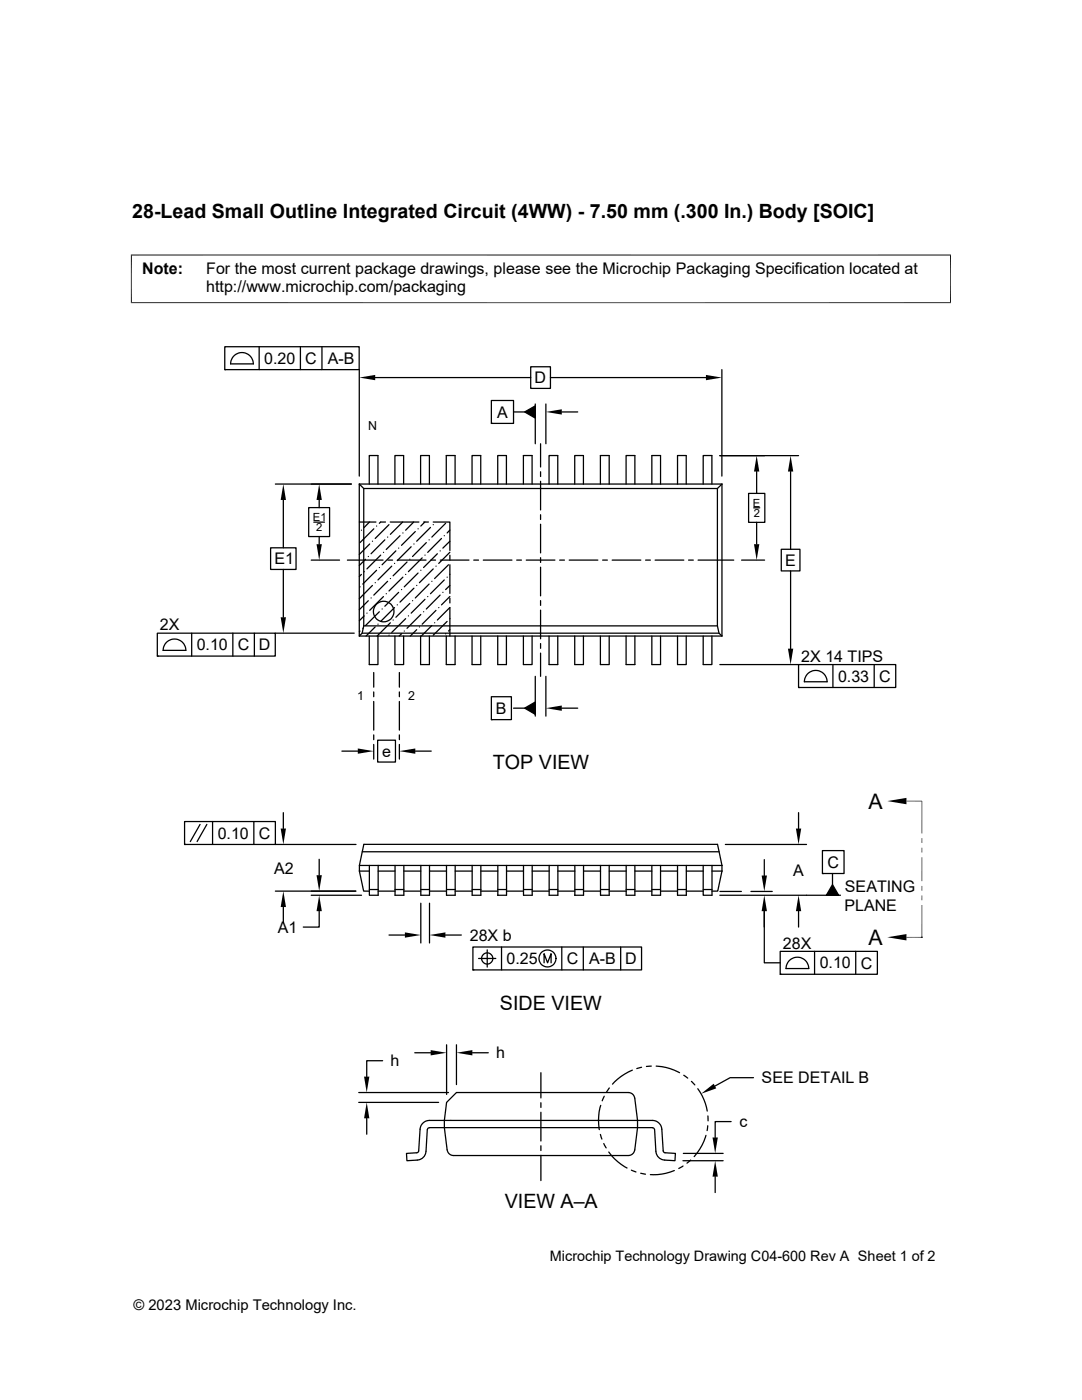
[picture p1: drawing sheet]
<svg xmlns="http://www.w3.org/2000/svg" width="216mm" height="279mm" viewBox="0 0 216 279" stroke-linecap="round" stroke-linejoin="round" font-family="sans-serif">
<g fill="none" stroke="#000" stroke-width=".25">
<path d="M44.9 69.2h26.8v4.6h-26.8zM44.9 73.8h.1M50.5 72.6a2.26 2.26 0 0 0-2.2-2.2 2.26 2.26 0 0 0-2.3 2.2h4.6M51.7 69.2v4.6M59.9 69.2v4.6M64.2 69.2v4.6M71.7 73.8v21.2M74.9 75.4h31M98 79.9h4.5v4.6h-4.5zM105.9 73.2h3.9v4.3h-3.9zM109.8 75.4h31.1M144 73.8v21.2"/>
<path d="M56.5 99.8v9.5M63.7 99.8v1.5M70.1 96.6h-15.2M71.7 96.6h72.4M71.7 96.6l.9 .9M71.7 96.6v30.3M72.6 97.5h70.6M72.6 97.5v27.4M73.7 96.6v-5.7h1.7v5.7M78.8 96.6v-5.7h1.7v5.7M83.9 96.6v-5.7h1.8v5.7M89 96.6v-5.7h1.8v5.7"/>
<path d="M94.2 96.6v-5.7h1.7v5.7M98 84.5h.1M99.3 96.6v-5.7h1.7v5.7M102.5 82.2h2.2M104.4 96.6v-5.7h1.8v5.7M104.7 82.2l2.1-1.2v2.4zM106.8 80.6v8M107.9 88.6v4.6M107.9 94.1v1M107.9 96.1v5.7M108.9 80.6v8M109.6 96.6v-5.7h1.7v5.7"/>
<path d="M112.1 82.2h3.2M114.7 96.6v-5.7h1.7v5.7M119.8 96.6v-5.7h1.8v5.7M124.9 96.6v-5.7h1.8v5.7M130.1 96.6v-5.7h1.7v5.7M135.2 96.6v-5.7h1.7v5.7M140.3 96.6v-5.7h1.7v5.7M143.2 97.5v27.4M144.1 96.6l-.9 .9M144.1 96.6v30.3M149.4 98.5h3.2v5.7h-3.2zM151 94.1v4.4"/>
<path d="M157.8 94.1v15.5M159.3 90.9h-15.7M54 109.3h5.1v4.3h-5.1zM56.5 113.6v9.6M61.6 101.3h4.2v5.8h-4.2zM62.1 111.8h5.7M62.6 104.2h2.1M63.7 107.1v1.5M69.3 111.8h7.1M71.7 104.2h3.3M71.8 117.1h.1M72.1 105.8h.1"/>
<path d="M72.1 114.6l-.4 .5M72.7 114.1h.1M72.9 111.6l-1.2 1.3M73.5 119.9l-1.8 1.8M73.5 111.1h.1M73.7 104.2l-1 1.1M73.8 108.6l-2.1 2.1M74 119.3h.1M74.3 116.8l-2.6 2.7M74.3 108h.1M74.6 105.5l-2.8 2.8M74.9 116.3h.1"/>
<path d="M75.1 113.8l-2.7 2.8M75.1 105h.1M75.7 113.3h.1M75.9 104.2l-.2 .2M76 110.8l-2.8 2.7M76 104.2h.9M76.5 119.1l-2.7 2.7M76.5 110.2h.1M76.8 107.7l-2.8 2.8M77.1 118.5h.1M77.3 116l-2.7 2.8M77.3 107.2h.1"/>
<path d="M77.4 111.8h.9M77.6 104.7l-2.7 2.8M77.9 104.2h5.7M77.9 115.5h.1M78.2 113l-2.8 2.7M78.7 112.4h.1M79 109.9l-2.8 2.8M79.3 111.8h5.7M79.5 118.2l-2.7 2.8M79.5 109.4h.1M79.8 106.9l-2.7 2.8M80.1 117.7h.1"/>
<path d="M80.3 104.2l-2.4 2.4M80.4 115.2l-2.8 2.7M80.4 106.4h.1M80.9 114.6h.1M81.2 112.2l-2.8 2.7M81.8 111.6h.1M82 109.1l-2.7 2.8M82.3 119.9h.1M82.5 104.2l-1.6 1.6M82.6 117.4l-2.8 2.8M82.6 108.6h.1M82.9 106.1l-2.8 2.7"/>
<path d="M83.1 116.8h.1M83.4 114.4l-2.7 2.7M83.4 105.5h.1M84 113.8h.1M84.2 111.3l-2.7 2.8M84.5 104.2h1M84.8 104.2l-.8 .8M84.8 119.6l-2.8 2.8M84.8 110.8h.1M85.1 108.3l-2.8 2.8M85.3 119.1h.1M85.6 116.6l-2.7 2.7"/>
<path d="M85.6 107.7h.1M85.9 105.3l-2.8 2.7M86 111.8h.9M86.2 116h.1M86.4 113.5l-2.7 2.8M86.4 104.7h.1M86.4 104.2h3.4v5.7M87 113h.1M87.3 110.5l-2.8 2.8M87.8 118.8l-2.7 2.7M87.8 109.9h.1M87.9 111.8h5.7"/>
<path d="M88.1 107.5l-2.8 2.7M88.4 118.2h.1M88.6 115.7l-2.7 2.8M88.6 106.9h.1M88.9 104.4l-2.7 2.8M89.2 115.2h.1M89.5 112.7l-2.8 2.8M89.8 116.8l-.9 .9M89.8 119l-1.7 1.7M89.8 110.2l-2.3 2.2M89.8 108l-1.4 1.4M89.8 105.8l-.6 .6"/>
<path d="M89.8 110.8v1M89.8 112.7v5.7M89.8 119.4v.9M94.5 111.8h1M96.4 111.8h5.8M103.1 111.8h1M105 111.8h5.7M107.9 102.7v1M107.9 104.6v5.7M107.9 111.3v.9M107.9 113.2v5.7M107.9 119.9v.9"/>
<path d="M111.7 111.8h.9M113.6 111.8h5.7M120.2 111.8h1M122.2 111.8h5.7M128.8 111.8h1M130.7 111.8h5.7M137.4 111.8h.9M139.3 111.8h7.1M148 111.8h4.6M150.4 101.3h1.2M151 104.2v4.4M155.9 109.6h3.7v4.3h-3.7z"/>
<path d="M157.8 113.9v15.6M31.4 126.4h23.5v4.5h-23.5zM31.4 130.9h.1M32.5 129.8h4.6M32.6 129.8a2.26 2.26 0 0 1 2.2-2.3 2.26 2.26 0 0 1 2.3 2.3M38.2 126.4v4.5M46.5 126.4v4.5M50.8 126.4v4.5M54.9 126.4h15.8M71.7 126.9h72.4M71.8 125.9l-.1 .2M72.3 126.4h71.2"/>
<path d="M72.4 125.4h.1M72.6 124.9h70.6M72.6 124.9l-.3 1.5-.6 .5M72.7 122.9l-1 1M73.2 122.4h.1M73.7 126.9v5.7h1.7v-5.7M74.6 134.2v2.9M74.6 138.1v.9M74.6 140v5.7M74.9 125.1l-1.9 1.8M75.4 124.6h.1M75.7 122.1l-2.8 2.7"/>
<path d="M76.2 121.5h.1M77.6 126.8h.1M77.9 124.3l-2.7 2.6M78.4 123.7h.1M78.7 121.3l-2.7 2.7M78.8 126.9v5.7h1.7v-5.7M79.3 120.7h.1M79.7 134.2v2.9M79.7 138.1v.9M79.7 140v5.7M80.1 126.5l-.4 .4M80.7 125.9h.1"/>
<path d="M80.9 123.5l-2.7 2.7M81.5 122.9h.1M81.8 120.4l-2.8 2.8M83.1 125.7l-1.2 1.2M83.7 125.1h.1M83.9 126.9v5.7h1.8v-5.7M84 122.6l-2.8 2.8M84.5 122.1h.1M86.2 124.8l-2.1 2.1M86.7 124.3h.1M87 121.8l-2.8 2.8M87.5 121.3h.1"/>
<path d="M88.9 126.5h.1M89 126.9v5.7h1.8v-5.7M89.2 124l-2.8 2.8M89.8 121.2l-2.5 2.5M89.8 123.5h.1M89.8 125.7l-.3 .2M89.8 121.3v5.6M94.2 126.9v5.7h1.7v-5.7M98 139h4v4.6h-4zM99.3 126.9v5.7h1.7v-5.7M104.4 126.9v5.7h1.8v-5.7M106.8 135v7.9"/>
<path d="M107.9 121.8v5.7M107.9 128.4v1M107.9 130.3v4.7M108.9 135v7.9M109.6 126.9v5.7h1.7v-5.7M114.7 126.9v5.7h1.7v-5.7M119.8 126.9v5.7h1.8v-5.7M124.9 126.9v5.7h1.8v-5.7M130.1 126.9v5.7h1.7v-5.7M136.9 126.9v5.7h-1.7v-5.7M142 126.9v5.7h-1.7v-5.7M143.2 124.9l.3 1.5 .6 .5"/>
<path d="M143.6 132.6h15.7M159.3 132.6h19.4v4.6h-19.4zM159.3 137.2h.1M160.5 136.1h4.6M160.5 136.1a2.26 2.26 0 0 1 2.3-2.3 2.26 2.26 0 0 1 2.2 2.3M166.2 132.6v4.6M174.4 132.6v4.6M68.2 149.9h3.2M74.6 146.7v.9M74.6 148.6v2.9M75.4 147.7h3.5v4.4h-3.5zM79.7 146.7v.9"/>
<path d="M79.7 148.6v2.9M82.9 149.9h3.1M98 143.6h.1M102.5 141.3h2.2M104.7 141.3l2.1-1.2v2.5zM112.1 141.3h3.2M36.8 164h18.1v4.5h-18.1zM36.8 168.5h.1M39.9 164.5l-1.9 3.5M41.3 164.5l-2 3.5M42.4 164v4.5M50.7 164v4.5"/>
<path d="M54.9 168.5h16.1M54.9 177.8h16.1M56.5 162.2v3.2M62.1 178.7h10M63.7 171.5v3.2M71.7 172.7l.9-4.2h70.6l.9 4.2M71.7 173.8l.9 4h1.1M71.7 173.8h2M72.3 170h71.2M73.7 172.7v6h1.8v-6M73.7 177.5h1.8M75.5 173.8h3.3"/>
<path d="M75.5 177.8h3.3M78.8 172.7v6h1.8v-6M78.8 177.5h1.8M80.6 173.8h3.4M80.6 177.8h3.4M84 172.7v6h1.7v-6M84 177.5h1.7M85.7 173.8h3.4M85.7 177.8h3.4M89.1 172.7v6h1.7v-6M89.1 177.5h1.7M90.8 173.8h3.4"/>
<path d="M90.8 177.8h3.4M94.2 177.5h1.7M94.2 172.7v6h1.7v-6M95.9 173.8h3.4M95.9 177.8h3.4M99.3 177.5h1.8M99.3 172.7v6h1.8v-6M101.1 173.8h3.4M101.1 177.8h3.4M104.5 172.7v6h1.7v-6M104.5 177.5h1.7M106.2 173.8h3.4"/>
<path d="M106.2 177.8h3.4M109.6 177.5h1.7M109.6 172.7v6h1.7v-6M111.3 173.8h3.4M111.3 177.8h3.4M114.7 172.7v6h1.7v-6M114.7 177.5h1.7M116.4 173.8h3.4M116.4 177.8h3.4M119.8 172.7v6h1.8v-6M119.8 177.5h1.8M121.6 173.8h3.3"/>
<path d="M121.6 177.8h3.3M124.9 177.5h1.8M124.9 172.7v6h1.8v-6M126.7 173.8h3.4M126.7 177.8h3.4M130.1 177.5h1.7M130.1 172.7v6h1.7v-6M131.8 173.8h3.4M131.8 177.8h3.4M135.2 177.5h1.7M135.2 172.7v6h1.7v-6M136.9 173.8h3.4"/>
<path d="M136.9 177.8h3.4M140.3 177.5h1.8M140.3 172.7v6h1.8v-6M142.1 173.8h2M143.6 178.7h24.1M143.7 177.9h4.2M144.1 173.8l-.9 4h-1.1M144.1 172.7v1.1M144.1 172.7h-72.4v1.1M144.7 168.5h16.2M149.8 177.9h4.3M152.5 171.6v3.1"/>
<path d="M159.3 162.2v3.2M164.1 169.8h4.3v4.5h-4.3zM164.1 174.3h.1M166.1 176.6l1.2 2.1h-2.4zM166.1 174.3v2.3M56.5 181v3.2M63.7 181.8v3.2h-3.2M77.6 186.6h3.2M84 180.3v7.9M85.7 180.3v7.9M88.9 186.6h3.2M94.4 189h33.6v4.6h-33.6z"/>
<path d="M94.4 193.6h.1M95.5 191.3h3.4M97.2 189.6v3.4M100.1 189v4.6M108.6 192.2v-1.9l.7 1.9 .7-1.9v1.9M112.1 189v4.6M116.4 189v4.6M123.8 189v4.6M152.5 185v-3.2v10.4h3.2M155.7 189.9h19.4v4.5h-19.4zM155.7 194.4h.1M157.6 191.6a2.27 2.27 0 0 1 2.4-.4 2.27 2.27 0 0 1 1.4 2.1h-4.6l.3-.9z"/>
<path d="M159.3 181.8v3.2M162.5 189.9v4.5M170.8 189.9v4.5M184 187h.1M71.6 218h17.9M76.3 211.7h-3.1v3.2M82.8 210.1h3.1M89.1 208.5v9.9M91.1 208.5v8M91.1 218h34.3a1.31 1.31 0 0 1 1.3 1.2 22.9 22.9 0 0 1-.2 10.7l-.5 .5-.6 .2h-34.9a1.31 1.31 0 0 1-1.3-1.1l-.5-4.5v-1.4l.4-3.6zM94.3 210.1h3.1M107.9 214.1v5"/>
<path d="M120.6 218.8l-.4 .9M121.6 217.1l-.6 .8M126.2 213.6l-2.3 1.2-1.7 1.6M128 213l-.9 .3M130 212.8h-1M130.9 212.8l2 .2 2.7 1.1M136.4 214.6l.8 .6M138 215.8l.6 .7M139.2 217.3l1.3 2.2 .6 2.2M150.3 215.1h-4.6l-3 1.6M71.6 220h15.9M73.2 223.2v3.2"/>
<path d="M85.7 225.1l-.3 .1-.1 .2M85.7 225h44.5M107.9 220.1v.9M107.9 222v5.7M107.9 228.7v.9M107.9 230.6v5M119.8 226.4l.3 .9M119.9 220.6l-.4 2.1 .1 2.7M120.5 228.2l.4 .9M121.5 229.9l1.8 1.9 1.8 1.3M126 233.5l.9 .4M127.8 234.1l1 .2"/>
<path d="M130.2 225.1l.3 .1 .1 .2 .3 4.4a1.84 1.84 0 0 0 1.7 1.7l2.1 .1 .1-1.4-2.1-.1-.3-.2-.3-4.5a1.88 1.88 0 0 0-1.9-1.8h-44.5a1.88 1.88 0 0 0-1.9 1.8l-.3 4.5-.3 .2-2.1 .1 .1 1.4 2-.1a1.84 1.84 0 0 0 1.8-1.7l.3-4.4M134.6 233.6l-2.5 .7-2.3 .1M136.3 231.6h8M136.3 232.7l-.9 .5M136.4 230.2h7.9M137.8 231.5l-.7 .6M140.9 226.6l-.8 1.9-1.6 2.3M141.2 224.7l-.1 .9M141.2 222.7l.1 1M142.7 234.8v3.2M145.9 223.8h-3.2v3.2"/>
<circle cx="76.6" cy="122" r="2.05"/>
<circle cx="97.2" cy="191.3" r="1.12"/>
<circle cx="109.2" cy="191.3" r="1.69"/>
</g>
<path d="M26.1 50.9h163.7M26.2 50.8v9.7M189.7 50.8v9.7M26.1 60.4h163.7M180.9 159.9h3.1v6.4M184 171.1v4.8M180.9 187h3.1M184 180.6v6.4" fill="none" stroke="#000" stroke-width=".2"/>
<g fill="#000">
<path d="M71.7 75.4l3.2-.6v1.1zM140.9 74.8l3.1 .6-3.1 .5zM56.5 96.6l.6 3.2h-1.1zM63.7 96.6l.5 3.2h-1zM104.7 82.2l2.1-1.2v2.4zM108.9 82.2l3.2-.5v1zM151 90.9l.5 3.2h-1zM157.8 90.9l.5 3.2h-1.1zM63.2 108.6h1l-.5 3.2zM150.5 108.6h1l-.5 3.2zM56 123.2h1.1l-.6 3.2zM157.2 129.5h1.1l-.5 3.1z"/>
<path d="M71.4 149.4l3.2 .5-3.2 .5zM79.7 149.9l3.2-.5v1zM104.7 141.3l2.1-1.2v2.5zM108.9 141.3l3.2-.5v1.1zM177.1 159.9l3.8-.7v1.3zM56 165.4h1.1l-.6 3.1zM63.2 174.7h1l-.5 3.1zM152 174.7h1l-.5 3.2zM158.8 165.4h1.1l-.6 3.1zM166.1 176.6l1.2 2.1h-2.4zM183.9 167.3l.1 .9h-.1zM183.9 169.2l.1 .9h-.1z"/>
<path d="M183.9 176.8l.1 1h-.1zM183.9 178.7l.1 1h-.1zM183.9 167.3h.1v.9zM183.9 169.2h.1v.9zM183.9 176.8h.1v1zM183.9 178.7h.1v1zM56.5 177.8l.6 3.2h-1.1zM63.7 178.7l.5 3.1h-1zM80.8 186.1l3.2 .5-3.2 .5zM85.7 186.6l3.2-.5v1zM152.5 178.7l.5 3.1h-1zM159.3 178.7l.6 3.1h-1.1z"/>
<path d="M177.1 187l3.8-.6v1.3zM72.6 214.9h1.1l-.5 3.1zM85.9 209.6l3.2 .5-3.2 .5zM91.1 210.1l3.2-.5v1zM139.9 218.3l2.5-2 .5 .9zM73.2 220l.5 3.2h-1.1zM142.7 231.6l.5 3.2h-1zM142.2 227h1l-.5 3.2z"/>
</g>
<g font-size="4.3">
<text x="173.3" y="161.4">A</text>
<text x="173.3" y="188.6">A</text>
</g>
<g font-size="3.9">
<text x="26.4" y="43.5">28-Lead Small Outline Integrated Circuit (4WW) - 7.50 mm (.300 In.) Body [SOIC]</text>
<text x="98.3" y="153.4">TOP VIEW</text>
<text x="99.7" y="201.5">SIDE VIEW</text>
<text x="100.7" y="241.1">VIEW A–A</text>
</g>
<g font-size="3.2">
<text x="28.4" y="54.7">Note:</text>
<text x="41.1" y="58.3">http://www.microchip.com/packaging</text>
<text x="41.1" y="54.7">For the most current package drawings, please see the Microchip Packaging Specification located at</text>
<text x="52.7" y="72.6">0.20</text>
<text x="60.9" y="72.6">C</text>
<text x="65.4" y="72.6">A-B</text>
<text x="106.7" y="76.5">D</text>
<text x="99.2" y="83.4">A</text>
<text x="54.8" y="112.6">E1</text>
<text x="156.7" y="112.9">E</text>
<text x="31.9" y="125.8">2X</text>
<text x="39.2" y="129.8">0.10</text>
<text x="47.4" y="129.8">C</text>
<text x="51.7" y="129.8">D</text>
<text x="159.9" y="132.1">2X 14 TIPS</text>
<text x="167.2" y="136">0.33</text>
<text x="175.4" y="136.1">C</text>
<text x="99" y="142.5">B</text>
<text x="76.2" y="151">e</text>
<text x="43.4" y="167.4">0.10</text>
<text x="51.6" y="167.4">C</text>
<text x="165.1" y="173.2">C</text>
<text x="54.7" y="174.3">A2</text>
<text x="158.3" y="174.7">A</text>
<text x="168.6" y="177.9">SEATING</text>
<text x="168.5" y="181.7">PLANE</text>
<text x="55.4" y="186.2">A1</text>
<text x="93.7" y="187.7">28X b</text>
<text x="156.2" y="189.3">28X</text>
<text x="101.1" y="192.4">0.25</text>
<text x="113.1" y="192.4">C</text>
<text x="117.5" y="192.4">A-B</text>
<text x="124.7" y="192.4">D</text>
<text x="163.6" y="193.3">0.10</text>
<text x="171.7" y="193.3">C</text>
<text x="77.9" y="212.8">h</text>
<text x="99" y="211.2">h</text>
<text x="152" y="216.2">SEE DETAIL B</text>
<text x="147.5" y="225">c</text>
</g>
<g font-size="2.9">
<text x="109.7" y="251.7">Microchip Technology Drawing C04-600 Rev A Sheet 1 of 2</text>
<text x="26.6" y="261.3">© 2023 Microchip Technology Inc.</text>
</g>
<g font-size="2.5">
<text x="73.4" y="85.7">N</text>
<text x="71.2" y="139.8">1</text>
<text x="81.4" y="139.8">2</text>
</g>
<g font-size="2.2">
<text x="150.2" y="101.1">E</text>
<text x="62.4" y="103.9">E1</text>
<text x="63.1" y="106.1">2</text>
<text x="150.4" y="103.2">2</text>
</g>
</svg>
